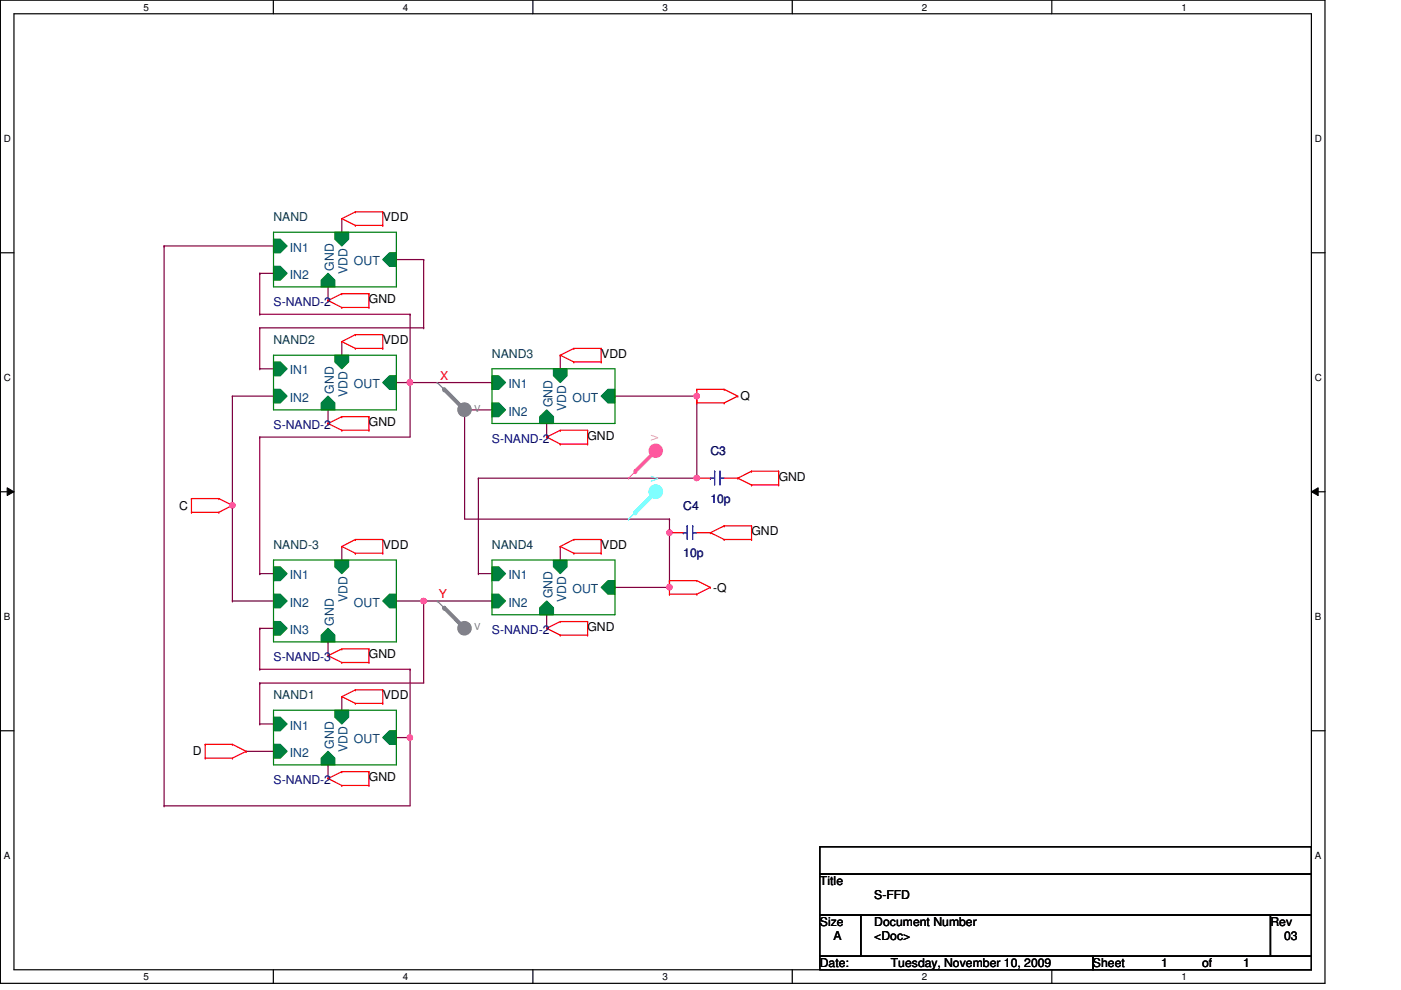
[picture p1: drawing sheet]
<svg xmlns="http://www.w3.org/2000/svg" width="297mm" height="210mm" viewBox="0 0 297 210" stroke-linecap="round" stroke-linejoin="round" font-family="sans-serif">
<path d="M.1 0h280.8v208.5h-280.8zM3 2.9h275v202.7h-275z" fill="none" stroke="#000" stroke-width=".25"/>
<g fill="#fff">
<path d="M30.4 .3h1.2v2.4h-1.2z"/>
<path d="M30.4 205.9h1.2v2.3h-1.2z"/>
</g>
<path d="M58 0v2.9M58 205.6v2.9" fill="none" stroke="#000" stroke-width=".25"/>
<g fill="#fff">
<path d="M85.4 .3h1.2v2.4h-1.2z"/>
<path d="M85.4 205.9h1.2v2.3h-1.2z"/>
</g>
<path d="M113 0v2.9M113 205.6v2.9" fill="none" stroke="#000" stroke-width=".25"/>
<g fill="#fff">
<path d="M140.5 .3h1.1v2.4h-1.1z"/>
<path d="M140.5 205.9h1.1v2.3h-1.1z"/>
</g>
<path d="M168 0v2.9M168 205.6v2.9" fill="none" stroke="#000" stroke-width=".25"/>
<g fill="#fff">
<path d="M195.4 .3h1.2v2.4h-1.2z"/>
<path d="M195.4 205.9h1.2v2.3h-1.2z"/>
</g>
<path d="M223 0v2.9M223 205.6v2.9" fill="none" stroke="#000" stroke-width=".25"/>
<g fill="#fff">
<path d="M250.5 .3h1.1v2.4h-1.1z"/>
<path d="M250.5 205.9h1.1v2.3h-1.1z"/>
<path d="M.8 28.2h1.5v2.4h-1.5z"/>
<path d="M278.8 28.2h1.4v2.4h-1.4z"/>
<path d="M.8 78.9h1.5v2.3h-1.5z"/>
<path d="M278.8 78.9h1.4v2.3h-1.4z"/>
</g>
<path d="M.1 53.6h2.9M278 53.6h2.9" fill="none" stroke="#000" stroke-width=".25"/>
<g fill="#fff">
<path d="M.8 129.6h1.4v2.3h-1.4z"/>
<path d="M278.8 129.6h1.3v2.3h-1.3z"/>
</g>
<path d="M.1 104.3h2.9M278 104.3h2.9" fill="none" stroke="#000" stroke-width=".25"/>
<path d="M1.5 103.4l1.5 .9-1.5 .8zM278 104.3l1.5-.9v1.7z" fill="#000"/>
<path d="M1.5 103.4l1.5 .9-1.5 .8zM278 104.3l1.5-.9v1.7z" fill="none" stroke="#000" stroke-width=".21"/>
<g fill="#fff">
<path d="M.8 180.3h1.4v2.3h-1.4z"/>
<path d="M278.8 180.3h1.3v2.3h-1.3z"/>
</g>
<path d="M.1 154.9h2.9M278 154.9h2.9" fill="none" stroke="#000" stroke-width=".25"/>
<path d="M101.4 101.4h.1M101.4 101.4v20.2M101.4 101.4h46.3M147.7 101.4h.1M84 127.4h.1M84 127.4h5.8M101.4 121.6h.1M101.4 121.6h2.9" fill="none" stroke="#800040" stroke-width=".25"/>
<circle cx="147.7" cy="101.4" r=".56" fill="#f0f"/>
<circle cx="147.7" cy="101.4" r=".56" fill="none" stroke="#f0f" stroke-width=".25"/>
<g fill="none" stroke="#800040" stroke-width=".25">
<path d="M55.1 58h.1M55.1 58h2.9M55.1 58v8.6M55.1 66.6h.1M55.1 66.6h31.8M86.9 66.6h.1M86.9 66.6v14.5M98.5 86.9h.1M98.5 86.9v23.2M98.5 86.9h5.8M130.4 84h.1M130.4 84h17.3"/>
<path d="M130.4 124.5h.1M130.4 124.5h11.5"/>
</g>
<circle cx="86.9" cy="81.1" r=".56" fill="#f0f"/>
<circle cx="86.9" cy="81.1" r=".56" fill="none" stroke="#f0f" stroke-width=".25"/>
<path d="M84 55h.1M84 55h5.8M89.8 55h.1M89.8 55v14.5M55.1 78.2h.1M55.1 69.5h.1M55.1 78.2h2.9M55.1 69.5v8.7M84 81.1h.1M84 81.1h2.9M86.9 81.1h.1M86.9 81.1v11.6" fill="none" stroke="#800040" stroke-width=".25"/>
<circle cx="86.9" cy="81.1" r=".56" fill="#f0f"/>
<circle cx="86.9" cy="81.1" r=".56" fill="none" stroke="#f0f" stroke-width=".25"/>
<path d="M55.1 92.7h.1M55.1 92.7h31.8M55.1 92.7v28.9M55.1 121.6h.1M55.1 133.2h.1M55.1 133.2v8.7M55.1 133.2h2.9M55.1 141.9h.1M55.1 141.9h31.8M86.9 156.4h.1M86.9 156.4v14.5" fill="none" stroke="#800040" stroke-width=".25"/>
<circle cx="86.9" cy="156.4" r=".56" fill="#f0f"/>
<circle cx="86.9" cy="156.4" r=".56" fill="none" stroke="#f0f" stroke-width=".25"/>
<path d="M49.3 84h.1M49.3 84h8.7M49.3 84v23.1M49.3 107.1h.1M89.8 127.4h.1M89.8 127.4v17.4M55.1 153.5h.1M55.1 144.8h.1M55.1 153.5h2.9M55.1 144.8v8.7M84 156.4h.1M84 156.4h2.9" fill="none" stroke="#800040" stroke-width=".25"/>
<circle cx="49.3" cy="107.1" r=".56" fill="#f0f"/>
<circle cx="49.3" cy="107.1" r=".56" fill="none" stroke="#f0f" stroke-width=".25"/>
<path d="M34.8 52.2h.1M34.8 52.2v118.7M34.8 52.2h23.2M49.3 107.1h.1M49.3 107.1v20.3M141.9 112.9h.1M141.9 112.9v11.6M49.3 127.4h.1M49.3 127.4h8.7M52.2 159.3h.1M52.2 159.3h5.8" fill="none" stroke="#800040" stroke-width=".25"/>
<circle cx="141.9" cy="124.5" r=".56" fill="#f0f"/>
<circle cx="141.9" cy="124.5" r=".56" fill="none" stroke="#f0f" stroke-width=".25"/>
<circle cx="141.9" cy="112.9" r=".56" fill="#f0f"/>
<circle cx="141.9" cy="112.9" r=".56" fill="none" stroke="#f0f" stroke-width=".25"/>
<g fill="none" stroke="#800040" stroke-width=".25">
<path d="M72.5 49.2h.1M72.5 46.4v2.8M55.1 69.5h34.7M69.5 63.7h.1M69.5 60.8v2.9M72.5 75.3h.1M72.5 72.4v2.9M89.8 69.5h.1M118.8 78.2h.1M118.8 75.3v2.9M69.5 89.8h.1M69.5 86.9v2.9"/>
<path d="M86.9 81.1h17.4M104.3 81.1h.1M115.9 92.7h.1M115.9 89.8v2.9M72.5 115.9h.1M72.5 115.9v2.8M98.5 110.1h43.4M118.8 115.9h.1M118.8 115.9v2.8M141.9 110.1h.1M55.1 121.6h.1M55.1 121.6h2.9"/>
<path d="M69.5 136.1h.1M69.5 136.1v2.9M89.8 127.4h.1M89.8 127.4h14.5M115.9 130.3h.1M115.9 130.3v2.9M55.1 144.8h.1M55.1 144.8h34.7M72.5 147.7h.1M72.5 147.7v2.9M86.9 141.9h.1M86.9 141.9v14.5"/>
<path d="M34.8 170.9h.1M34.8 170.9h52.1M69.5 162.2h.1M69.5 162.2v2.9"/>
</g>
<circle cx="89.8" cy="127.4" r=".56" fill="#f0f"/>
<circle cx="89.8" cy="127.4" r=".56" fill="none" stroke="#f0f" stroke-width=".25"/>
<path d="M147.7 84v17.4M147.7 101.4h.1" fill="none" stroke="#800040" stroke-width=".25"/>
<circle cx="147.7" cy="84" r=".56" fill="#f0f"/>
<circle cx="147.7" cy="84" r=".56" fill="none" stroke="#f0f" stroke-width=".25"/>
<path d="M141.9 110.1h.1M141.9 110.1v2.8" fill="none" stroke="#800040" stroke-width=".25"/>
<g fill="none" stroke="#f00" stroke-width=".25">
<path d="M72.5 46.4h.1M72.5 46.4l2.8 1.4M75.3 47.8h.1M75.3 44.9h.1M75.3 47.8h5.8M75.3 44.9l-2.8 1.5M75.3 44.9h5.8M81.1 44.9h.1M81.1 47.8h.1M81.1 44.9v2.9M69.5 63.7h.1M69.5 63.7l3 1.5"/>
<path d="M72.5 72.4h.1M72.5 65.2h.1M72.5 62.3h.1M72.5 72.4l2.8 1.5M72.5 65.2h5.7M72.5 62.3l-3 1.4M72.5 62.3h5.7M75.3 73.9h.1M75.3 71h.1M75.3 73.9h5.8M75.3 71l-2.8 1.4M75.3 71h5.8"/>
<path d="M78.2 62.3h.1M78.2 65.2h.1M78.2 62.3v2.9M81.1 71h.1M81.1 73.9h.1M81.1 71v2.9M118.8 75.3h.1M118.8 75.3l2.9 1.5M121.7 76.8h.1M121.7 73.9h.1M121.7 76.8h5.8M121.7 73.9l-2.9 1.4"/>
<path d="M121.7 73.9h5.8M127.5 73.9h.1M127.5 76.8h.1M127.5 73.9v2.9M69.5 89.8h.1M69.5 89.8l3 1.4M72.5 91.2h.1M72.5 88.3h.1M72.5 91.2h5.7M72.5 88.3l-3 1.5M72.5 88.3h5.7M78.2 88.3h.1"/>
<path d="M78.2 91.2h.1M78.2 88.3v2.9M115.9 92.7h.1M115.9 92.7l2.9 1.4M118.8 94.1h.1M118.8 91.2h.1M118.8 94.1h5.8M118.8 91.2l-2.9 1.5M118.8 91.2h5.8M124.6 91.2h.1M124.6 94.1h.1M124.6 91.2v2.9"/>
<path d="M147.7 85.4h.1M147.7 82.5h.1M147.7 82.5h5.8M147.7 85.4h5.8M147.7 82.5v2.9M153.5 82.5h.1M153.5 85.4h.1M153.5 82.5l2.9 1.5M156.4 84h.1M156.4 84l-2.9 1.4M159.3 99.9h.1M159.3 99.9l-2.9 1.5"/>
<path d="M159.3 99.9h5.8M165.1 99.9h.1M165.1 99.9v2.9M40.6 108.6h.1M40.6 105.7h.1M40.6 105.7h5.8M40.6 108.6h5.8M40.6 105.7v2.9M46.4 105.7h.1M46.4 108.6h.1M46.4 105.7l2.9 1.4M49.3 107.1h.1"/>
<path d="M49.3 107.1l-2.9 1.5M72.5 115.9h.1M72.5 115.9l2.8 1.4M75.3 117.3h.1M75.3 114.4h.1M75.3 117.3h5.8M75.3 114.4l-2.8 1.5M75.3 114.4h5.8M81.1 114.4h.1M81.1 117.3h.1M81.1 114.4v2.9M118.8 115.9h.1"/>
<path d="M118.8 115.9l2.9 1.4M121.7 117.3h.1M121.7 114.4h.1M121.7 117.3h5.8M121.7 114.4h5.8M121.7 114.4l-2.9 1.5M127.5 114.4h.1M127.5 117.3h.1M127.5 114.4v2.9M150.6 112.9h.1M150.6 112.9l2.9 1.5M153.5 114.4h.1"/>
<path d="M153.5 111.5h.1M153.5 114.4h5.8M153.5 111.5l-2.9 1.4M153.5 111.5h5.8M156.4 101.4h.1M156.4 101.4l2.9 1.4M159.3 111.5h.1M159.3 114.4h.1M159.3 102.8h.1M159.3 111.5v2.9M159.3 102.8h5.8M165.1 102.8h.1"/>
<path d="M69.5 139h.1M69.5 139l3 1.5M72.5 137.6h.1M72.5 137.6l-3 1.4M72.5 137.6h5.7M78.2 137.6h.1M78.2 137.6v2.9M115.9 133.2h.1M115.9 133.2l2.9 1.5M118.8 134.7h.1M118.8 131.8h.1M118.8 134.7h5.8"/>
<path d="M118.8 131.8l-2.9 1.4M118.8 131.8h5.8M124.6 131.8h.1M124.6 134.7h.1M124.6 131.8v2.9M141.9 126h.1M141.9 123.1h.1M141.9 123.1h5.8M141.9 126h5.8M141.9 123.1v2.9M147.7 123.1h.1M147.7 126h.1"/>
<path d="M147.7 123.1l2.9 1.4M150.6 124.5h.1M150.6 124.5l-2.9 1.5M43.5 157.8h.1M43.5 157.8h5.8M43.5 157.8v2.9M49.3 157.8h.1M49.3 157.8l2.9 1.5M52.2 159.3h.1M52.2 159.3l-2.9 1.4M72.5 147.7h.1M72.5 140.5h.1"/>
<path d="M72.5 147.7l2.8 1.4M72.5 140.5h5.7M75.3 149.1h.1M75.3 146.3h.1M75.3 149.1h5.8M75.3 146.3l-2.8 1.4M75.3 146.3h5.8M78.2 140.5h.1M81.1 146.3h.1M81.1 149.1h.1M81.1 146.3v2.8M43.5 160.7h.1"/>
<path d="M43.5 160.7h5.8M49.3 160.7h.1M69.5 165.1h.1M69.5 165.1l3 1.4M72.5 166.5h.1M72.5 163.6h.1M72.5 166.5h5.7M72.5 163.6l-3 1.5M72.5 163.6h5.7M78.2 163.6h.1M78.2 166.5h.1M78.2 163.6v2.9"/>
</g>
<path d="M173.8 179.5h104.2v5.8h-104.2zM173.8 185.3h104.2v8.7h-104.2zM173.8 194h8.7v8.7h-8.7zM182.5 194h86.9v8.7h-86.9zM269.4 194h8.6v8.7h-8.6zM173.8 202.7h57.9v2.9h-57.9zM231.7 202.7h46.3v2.9h-46.3z" fill="none" stroke="#000" stroke-width=".25"/>
<circle cx="98.5" cy="86.9" r="1.43" fill="#808080"/>
<g fill="none" stroke="#808080" stroke-width=".25">
<path d="M92.7 81.1h.1M92.7 81.1l5.8 5.8"/>
<circle cx="98.5" cy="86.9" r="1.43"/>
</g>
<path d="M94.2 82.5l4.3 4.4" fill="none" stroke="#808080" stroke-width=".85"/>
<circle cx="94.2" cy="82.5" r=".42" fill="#808080"/>
<circle cx="98.5" cy="133.2" r="1.43" fill="#808080"/>
<g fill="none" stroke="#808080" stroke-width=".25">
<path d="M92.7 127.4h.1M92.7 127.4l5.8 5.8"/>
<circle cx="98.5" cy="133.2" r="1.43"/>
</g>
<path d="M94.2 128.9l4.3 4.3" fill="none" stroke="#808080" stroke-width=".85"/>
<circle cx="94.2" cy="128.9" r=".42" fill="#808080"/>
<circle cx="139" cy="95.6" r="1.43" fill="#f5f"/>
<g fill="none" stroke="#f5f" stroke-width=".25">
<path d="M139.1 95.6l-5.8 5.8M133.3 101.4h.1"/>
<circle cx="139" cy="95.6" r="1.43"/>
</g>
<path d="M139.1 95.6l-4.4 4.3" fill="none" stroke="#f5f" stroke-width=".85"/>
<circle cx="134.7" cy="99.9" r=".42" fill="#f5f"/>
<circle cx="139" cy="104.2" r="1.43" fill="#5ff"/>
<g fill="none" stroke="#5ff" stroke-width=".25">
<path d="M133.3 110.1h.1M139.1 104.3l-5.8 5.8"/>
<circle cx="139" cy="104.2" r="1.43"/>
</g>
<path d="M139.1 104.3l-4.4 4.3" fill="none" stroke="#5ff" stroke-width=".85"/>
<circle cx="134.7" cy="108.6" r=".42" fill="#5ff"/>
<path d="M81.1 55l1.5-1.4h1.4v2.9h-1.4z" fill-rule="evenodd" fill="#008040"/>
<path d="M81.1 55l1.5-1.4h1.4v2.9h-1.4z" fill="none" stroke="#008040" stroke-width=".25"/>
<path d="M68.1 59.4l1.4-1.4 1.5 1.4v1.4h-2.9z" fill-rule="evenodd" fill="#008040"/>
<path d="M68.1 59.4l1.4-1.4 1.5 1.4v1.4h-2.9z" fill="none" stroke="#008040" stroke-width=".25"/>
<path d="M58 50.7h1.4l1.5 1.5-1.5 1.4h-1.4z" fill-rule="evenodd" fill="#008040"/>
<path d="M58 50.7h1.4l1.5 1.5-1.5 1.4h-1.4z" fill="none" stroke="#008040" stroke-width=".25"/>
<path d="M58 56.5h1.4l1.5 1.5-1.5 1.4h-1.4z" fill-rule="evenodd" fill="#008040"/>
<path d="M58 56.5h1.4l1.5 1.5-1.5 1.4h-1.4z" fill="none" stroke="#008040" stroke-width=".25"/>
<path d="M71 49.2h2.9v1.5l-1.4 1.5-1.5-1.5z" fill-rule="evenodd" fill="#008040"/>
<path d="M71 49.2h2.9v1.5l-1.4 1.5-1.5-1.5z" fill="none" stroke="#008040" stroke-width=".25"/>
<path d="M58 49.2h26v11.6h-26z" fill="none" stroke="#008000" stroke-width=".25"/>
<path d="M128.9 82.5h1.5v2.9h-1.5l-1.4-1.4z" fill-rule="evenodd" fill="#008040"/>
<path d="M128.9 82.5h1.5v2.9h-1.5l-1.4-1.4z" fill="none" stroke="#008040" stroke-width=".25"/>
<path d="M114.4 88.3l1.5-1.4 1.4 1.4v1.5h-2.9z" fill-rule="evenodd" fill="#008040"/>
<path d="M114.4 88.3l1.5-1.4 1.4 1.4v1.5h-2.9z" fill="none" stroke="#008040" stroke-width=".25"/>
<path d="M104.3 79.7h1.4l1.5 1.4-1.5 1.4h-1.4z" fill-rule="evenodd" fill="#008040"/>
<path d="M104.3 79.7h1.4l1.5 1.4-1.5 1.4h-1.4z" fill="none" stroke="#008040" stroke-width=".25"/>
<path d="M104.3 85.4h1.4l1.5 1.5-1.5 1.4h-1.4z" fill-rule="evenodd" fill="#008040"/>
<path d="M104.3 85.4h1.4l1.5 1.5-1.5 1.4h-1.4z" fill="none" stroke="#008040" stroke-width=".25"/>
<path d="M117.3 78.2h2.9v1.5l-1.4 1.4-1.5-1.4z" fill-rule="evenodd" fill="#008040"/>
<path d="M117.3 78.2h2.9v1.5l-1.4 1.4-1.5-1.4z" fill="none" stroke="#008040" stroke-width=".25"/>
<path d="M104.3 78.2h26.1v11.6h-26.1z" fill="none" stroke="#008000" stroke-width=".25"/>
<path d="M81.1 156.4l1.5-1.5h1.4v2.9h-1.4z" fill-rule="evenodd" fill="#008040"/>
<path d="M81.1 156.4l1.5-1.5h1.4v2.9h-1.4z" fill="none" stroke="#008040" stroke-width=".25"/>
<path d="M68.1 160.7l1.4-1.4 1.5 1.4v1.5h-2.9z" fill-rule="evenodd" fill="#008040"/>
<path d="M68.1 160.7l1.4-1.4 1.5 1.4v1.5h-2.9z" fill="none" stroke="#008040" stroke-width=".25"/>
<path d="M58 152.1h1.4l1.5 1.4-1.5 1.4h-1.4z" fill-rule="evenodd" fill="#008040"/>
<path d="M58 152.1h1.4l1.5 1.4-1.5 1.4h-1.4z" fill="none" stroke="#008040" stroke-width=".25"/>
<path d="M58 157.8h1.4l1.5 1.5-1.5 1.4h-1.4z" fill-rule="evenodd" fill="#008040"/>
<path d="M58 157.8h1.4l1.5 1.5-1.5 1.4h-1.4z" fill="none" stroke="#008040" stroke-width=".25"/>
<path d="M71 150.6h2.9v1.5l-1.4 1.4-1.5-1.4z" fill-rule="evenodd" fill="#008040"/>
<path d="M71 150.6h2.9v1.5l-1.4 1.4-1.5-1.4z" fill="none" stroke="#008040" stroke-width=".25"/>
<path d="M58 150.6h26v11.6h-26z" fill="none" stroke="#008000" stroke-width=".25"/>
<path d="M128.9 123.1h1.5v2.9h-1.5l-1.4-1.5z" fill-rule="evenodd" fill="#008040"/>
<path d="M128.9 123.1h1.5v2.9h-1.5l-1.4-1.5z" fill="none" stroke="#008040" stroke-width=".25"/>
<path d="M114.4 128.9l1.5-1.5 1.4 1.5v1.4h-2.9z" fill-rule="evenodd" fill="#008040"/>
<path d="M114.4 128.9l1.5-1.5 1.4 1.5v1.4h-2.9z" fill="none" stroke="#008040" stroke-width=".25"/>
<path d="M104.3 120.2h1.4l1.5 1.4-1.5 1.5h-1.4z" fill-rule="evenodd" fill="#008040"/>
<path d="M104.3 120.2h1.4l1.5 1.4-1.5 1.5h-1.4z" fill="none" stroke="#008040" stroke-width=".25"/>
<path d="M104.3 126h1.4l1.5 1.4-1.5 1.5h-1.4z" fill-rule="evenodd" fill="#008040"/>
<path d="M104.3 126h1.4l1.5 1.4-1.5 1.5h-1.4z" fill="none" stroke="#008040" stroke-width=".25"/>
<path d="M117.3 118.7h2.9v1.5l-1.4 1.4-1.5-1.4z" fill-rule="evenodd" fill="#008040"/>
<path d="M117.3 118.7h2.9v1.5l-1.4 1.4-1.5-1.4z" fill="none" stroke="#008040" stroke-width=".25"/>
<path d="M104.3 118.7h26.1v11.6h-26.1z" fill="none" stroke="#008000" stroke-width=".25"/>
<path d="M144.9 112.9h.1M144.9 112.9h.8M145.7 111.5h.1M145.7 111.5v2.9M146.9 111.5h.1M146.9 112.9h.1M146.9 111.5v2.9M146.9 112.9h.8" fill="none" stroke="#00f" stroke-width=".25"/>
<path d="M141.9 112.9h3M147.7 112.9h2.9" fill="none" stroke="#f00" stroke-width=".25"/>
<path d="M81.1 81.1l1.5-1.4h1.4v2.8h-1.4z" fill-rule="evenodd" fill="#008040"/>
<path d="M81.1 81.1l1.5-1.4h1.4v2.8h-1.4z" fill="none" stroke="#008040" stroke-width=".25"/>
<path d="M68.1 85.4l1.4-1.4 1.5 1.4v1.5h-2.9z" fill-rule="evenodd" fill="#008040"/>
<path d="M68.1 85.4l1.4-1.4 1.5 1.4v1.5h-2.9z" fill="none" stroke="#008040" stroke-width=".25"/>
<path d="M58 76.8h1.4l1.5 1.4-1.5 1.5h-1.4z" fill-rule="evenodd" fill="#008040"/>
<path d="M58 76.8h1.4l1.5 1.4-1.5 1.5h-1.4z" fill="none" stroke="#008040" stroke-width=".25"/>
<path d="M58 82.5h1.4l1.5 1.5-1.5 1.4h-1.4z" fill-rule="evenodd" fill="#008040"/>
<path d="M58 82.5h1.4l1.5 1.5-1.5 1.4h-1.4z" fill="none" stroke="#008040" stroke-width=".25"/>
<path d="M71 75.3h2.9v1.5l-1.4 1.4-1.5-1.4z" fill-rule="evenodd" fill="#008040"/>
<path d="M71 75.3h2.9v1.5l-1.4 1.4-1.5-1.4z" fill="none" stroke="#008040" stroke-width=".25"/>
<path d="M58 75.3h26v11.6h-26z" fill="none" stroke="#008000" stroke-width=".25"/>
<path d="M151.5 99.9h.1M151.5 99.9v2.9M152.7 99.9h.1M152.7 99.9v2.9M150.6 101.4h.1M150.6 101.4h.9M152.7 101.4h.1M152.7 101.4h.8" fill="none" stroke="#00f" stroke-width=".25"/>
<path d="M147.7 101.4h2.9M153.5 101.4h2.9" fill="none" stroke="#f00" stroke-width=".25"/>
<path d="M81.1 127.4l1.5-1.4h1.4v2.9h-1.4z" fill-rule="evenodd" fill="#008040"/>
<path d="M81.1 127.4l1.5-1.4h1.4v2.9h-1.4z" fill="none" stroke="#008040" stroke-width=".25"/>
<path d="M58 120.2h1.4l1.5 1.4-1.5 1.5h-1.4z" fill-rule="evenodd" fill="#008040"/>
<path d="M58 120.2h1.4l1.5 1.4-1.5 1.5h-1.4z" fill="none" stroke="#008040" stroke-width=".25"/>
<path d="M58 126h1.4l1.5 1.4-1.5 1.5h-1.4z" fill-rule="evenodd" fill="#008040"/>
<path d="M58 126h1.4l1.5 1.4-1.5 1.5h-1.4z" fill="none" stroke="#008040" stroke-width=".25"/>
<path d="M71 118.7h2.9v1.5l-1.4 1.4-1.5-1.4z" fill-rule="evenodd" fill="#008040"/>
<path d="M71 118.7h2.9v1.5l-1.4 1.4-1.5-1.4z" fill="none" stroke="#008040" stroke-width=".25"/>
<path d="M58 131.8h1.4l1.5 1.4-1.5 1.5h-1.4z" fill-rule="evenodd" fill="#008040"/>
<path d="M58 131.8h1.4l1.5 1.4-1.5 1.5h-1.4z" fill="none" stroke="#008040" stroke-width=".25"/>
<path d="M68.1 134.7l1.4-1.5 1.5 1.5v1.4h-2.9z" fill-rule="evenodd" fill="#008040"/>
<path d="M68.1 134.7l1.4-1.5 1.5 1.5v1.4h-2.9z" fill="none" stroke="#008040" stroke-width=".25"/>
<path d="M58 118.7h26v17.4h-26z" fill="none" stroke="#008000" stroke-width=".25"/>
<circle cx="147.7" cy="101.4" r=".56" fill="#f0f"/>
<circle cx="147.7" cy="101.4" r=".56" fill="none" stroke="#f0f" stroke-width=".25"/>
<circle cx="86.9" cy="81.1" r=".56" fill="#f0f"/>
<circle cx="86.9" cy="81.1" r=".56" fill="none" stroke="#f0f" stroke-width=".25"/>
<circle cx="86.9" cy="81.1" r=".56" fill="#f0f"/>
<circle cx="86.9" cy="81.1" r=".56" fill="none" stroke="#f0f" stroke-width=".25"/>
<circle cx="86.9" cy="156.4" r=".56" fill="#f0f"/>
<circle cx="86.9" cy="156.4" r=".56" fill="none" stroke="#f0f" stroke-width=".25"/>
<circle cx="49.3" cy="107.1" r=".56" fill="#f0f"/>
<circle cx="49.3" cy="107.1" r=".56" fill="none" stroke="#f0f" stroke-width=".25"/>
<circle cx="141.9" cy="124.5" r=".56" fill="#f0f"/>
<circle cx="141.9" cy="124.5" r=".56" fill="none" stroke="#f0f" stroke-width=".25"/>
<circle cx="141.9" cy="112.9" r=".56" fill="#f0f"/>
<circle cx="141.9" cy="112.9" r=".56" fill="none" stroke="#f0f" stroke-width=".25"/>
<circle cx="89.8" cy="127.4" r=".56" fill="#f0f"/>
<circle cx="89.8" cy="127.4" r=".56" fill="none" stroke="#f0f" stroke-width=".25"/>
<circle cx="147.7" cy="84" r=".56" fill="#f0f"/>
<circle cx="147.7" cy="84" r=".56" fill="none" stroke="#f0f" stroke-width=".25"/>
<g font-size="2.6" fill="#004040">
<text x="58" y="46.9">NAND</text>
<text x="58" y="73">NAND2</text>
<text x="104.3" y="75.9">NAND3</text>
<text x="58" y="116.5">NAND-3</text>
<text x="104.3" y="116.5">NAND4</text>
<text x="58" y="148.3">NAND1</text>
</g>
<g font-size="2.6">
<text x="81.1" y="46.9">VDD</text>
<text x="78.2" y="64.3">GND</text>
<text x="81.1" y="73">VDD</text>
<text x="127.5" y="75.9">VDD</text>
<text x="157" y="84.9">Q</text>
<text x="78.2" y="90.4">GND</text>
<text x="124.6" y="93.3">GND</text>
<text x="165.1" y="102">GND</text>
<text x="38" y="108">C</text>
<text x="159.3" y="113.5">GND</text>
<text x="81.1" y="116.5">VDD</text>
<text x="127.5" y="116.5">VDD</text>
<text x="151.2" y="125.4">-Q</text>
<text x="124.6" y="133.8">GND</text>
<text x="78.2" y="139.6">GND</text>
<text x="81.1" y="148.3">VDD</text>
<text x="40.9" y="160.1">D</text>
<text x="78.2" y="165.7">GND</text>
<text x="173.8" y="187.7">Title</text>
<text x="185.4" y="190.6">S-FFD</text>
<text x="173.8" y="196.3">Size</text>
<text x="185.4" y="196.3">Document Number</text>
<text x="269.4" y="196.3">Rev</text>
<text x="176.7" y="199.3">A</text>
<text x="185.4" y="199.3">&lt;Doc&gt;</text>
<text x="272.2" y="199.3">03</text>
<text x="173.8" y="205.1">Date:</text>
<text x="188.8" y="205.1">Tuesday, November 10, 2009</text>
<text x="231.7" y="205.1">Sheet</text>
<text x="246.2" y="205.1">1</text>
<text x="254.9" y="205.1">of</text>
<text x="263.6" y="205.1">1</text>
</g>
<g font-size="2.6" fill="#004080">
<text x="61.5" y="53.3">IN1</text>
<text x="61.5" y="59.1">IN2</text>
<text x="70.8" y="57.4" transform="rotate(-90 70.8 57.4)">GND</text>
<text x="73.7" y="58.2" transform="rotate(-90 73.7 58.2)">VDD</text>
<text x="75" y="56.2">OUT</text>
<text x="61.5" y="79.4">IN1</text>
<text x="70.8" y="83.4" transform="rotate(-90 70.8 83.4)">GND</text>
<text x="75" y="82.3">OUT</text>
<text x="107.8" y="82.3">IN1</text>
<text x="61.5" y="85.2">IN2</text>
<text x="73.7" y="84.2" transform="rotate(-90 73.7 84.2)">VDD</text>
<text x="107.8" y="88.1">IN2</text>
<text x="117.1" y="86.3" transform="rotate(-90 117.1 86.3)">GND</text>
<text x="120" y="87.1" transform="rotate(-90 120 87.1)">VDD</text>
<text x="121.4" y="85.2">OUT</text>
<text x="61.5" y="122.8">IN1</text>
<text x="107.8" y="122.8">IN1</text>
<text x="121.4" y="125.7">OUT</text>
<text x="61.5" y="128.6">IN2</text>
<text x="73.7" y="127.7" transform="rotate(-90 73.7 127.7)">VDD</text>
<text x="75" y="128.6">OUT</text>
<text x="107.8" y="128.6">IN2</text>
<text x="117.1" y="126.9" transform="rotate(-90 117.1 126.9)">GND</text>
<text x="120" y="127.7" transform="rotate(-90 120 127.7)">VDD</text>
<text x="61.5" y="134.4">IN3</text>
<text x="70.8" y="132.6" transform="rotate(-90 70.8 132.6)">GND</text>
<text x="61.5" y="154.7">IN1</text>
<text x="61.5" y="160.5">IN2</text>
<text x="70.8" y="158.7" transform="rotate(-90 70.8 158.7)">GND</text>
<text x="73.7" y="159.5" transform="rotate(-90 73.7 159.5)">VDD</text>
<text x="75" y="157.6">OUT</text>
</g>
<g font-size="2.6" fill="#000080">
<text x="58" y="64.9">S-NAND-2</text>
<text x="58" y="91">S-NAND-2</text>
<text x="104.3" y="93.9">S-NAND-2</text>
<text x="150.6" y="96.5">C3</text>
<text x="150.6" y="106.6">10p</text>
<text x="144.9" y="108">C4</text>
<text x="144.9" y="118.2">10p</text>
<text x="104.3" y="134.4">S-NAND-2</text>
<text x="58" y="140.2">S-NAND-3</text>
<text x="58" y="166.2">S-NAND-2</text>
</g>
<g font-size="2.6" fill="#f00">
<text x="93.3" y="80.5">X</text>
<text x="93" y="126.8">Y</text>
</g>
<g font-size="2.1">
<text x="30.4" y="2.2">5</text>
<text x="85.4" y="2.2">4</text>
<text x="140.5" y="2.2">3</text>
<text x="195.4" y="2.2">2</text>
<text x="250.5" y="2.2">1</text>
<text x=".8" y="30.1">D</text>
<text x="278.8" y="30.1">D</text>
<text x=".8" y="80.8">C</text>
<text x="278.8" y="80.8">C</text>
<text x=".8" y="131.5">B</text>
<text x="278.8" y="131.5">B</text>
<text x=".8" y="182.2">A</text>
<text x="278.8" y="182.2">A</text>
<text x="30.4" y="207.8">5</text>
<text x="85.4" y="207.8">4</text>
<text x="140.5" y="207.8">3</text>
<text x="195.4" y="207.8">2</text>
<text x="250.5" y="207.8">1</text>
</g>
<g font-size="2" fill="#808080">
<text x="100.5" y="87.2">V</text>
<text x="100.5" y="133.6">V</text>
</g>
<text font-size="2" fill="#f5f" x="139.5" y="93.6" transform="rotate(-90 139.5 93.6)">V</text>
<text font-size="2" fill="#5ff" x="139.5" y="102.2" transform="rotate(-90 139.5 102.2)">V</text>
</svg>
